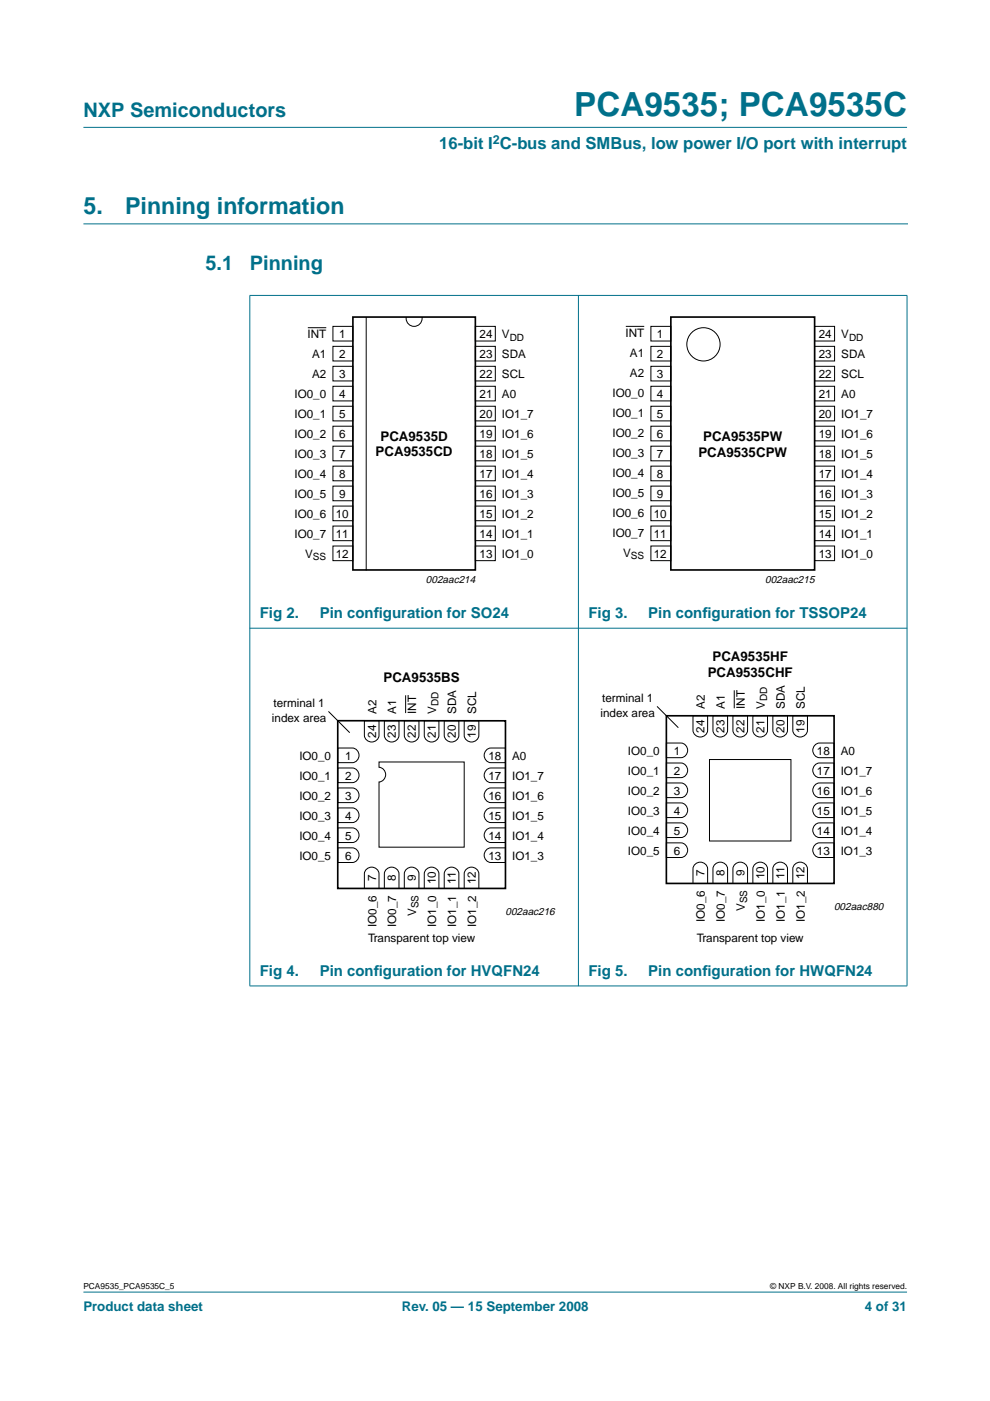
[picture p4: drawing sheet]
<svg xmlns="http://www.w3.org/2000/svg" width="210mm" height="297mm" viewBox="0 0 210 297" stroke-linecap="round" stroke-linejoin="round" font-family="sans-serif">
<g fill="#00708a" stroke="#00708a" stroke-width=".21">
<path d="M17.7 273.9h174.6z"/>
<path d="M17.7 27h174.6z"/>
<path d="M53 62.7v146.3z"/>
<path d="M122.6 62.6v146.5z"/>
<path d="M192.3 62.7v146.3z"/>
<path d="M52.9 62.6h139.5z"/>
<path d="M52.9 133.2h139.5z"/>
<path d="M52.9 209h139.5z"/>
</g>
<path d="M17.7 47.5h174.7" fill="none" stroke="#00708a" stroke-width=".21"/>
<g fill="none" stroke="#000" stroke-width=".21">
<path d="M65.3 69.5h3.9M70.6 69.2h4.2v3.1h-4.2zM70.6 73.4h4.2v3.1h-4.2zM70.6 77.7h4.2v3.1h-4.2zM77.6 67.2v53.7M86.1 67.2a1.71 1.71 0 0 0 1.7 2 1.71 1.71 0 0 0 1.7-2M100.8 77.7h4.2v3.1h-4.2zM100.8 69.2h4.2v3.1h-4.2zM100.8 73.4h4.2v3.1h-4.2zM132.7 69.2h3.9M138 69.2h4.2v3.1h-4.2zM138 73.4h4.2v3.1h-4.2z"/>
<path d="M138 77.7h4.2v3.1h-4.2zM172.7 77.7h4.2v3.1h-4.2zM172.7 69.2h4.2v3.1h-4.2zM172.7 73.4h4.2v3.1h-4.2zM70.6 81.9h4.2v3.1h-4.2zM70.6 86.1h4.2v3.1h-4.2zM70.6 90.4h4.2v3.1h-4.2zM70.6 94.6h4.2v3.1h-4.2zM70.6 98.8h4.2v3.1h-4.2zM100.8 94.6h4.2v3.1h-4.2zM100.8 98.8h4.2v3.1h-4.2zM100.8 86.1h4.2v3.1h-4.2z"/>
<path d="M100.8 90.4h4.2v3.1h-4.2zM100.8 81.9h4.2v3.1h-4.2zM138 81.9h4.2v3.1h-4.2zM138 86.1h4.2v3.1h-4.2zM138 90.4h4.2v3.1h-4.2zM138 94.6h4.2v3.1h-4.2zM138 98.8h4.2v3.1h-4.2zM172.7 94.6h4.2v3.1h-4.2zM172.7 98.8h4.2v3.1h-4.2zM172.7 86.1h4.2v3.1h-4.2zM172.7 90.4h4.2v3.1h-4.2zM172.7 81.9h4.2v3.1h-4.2z"/>
<path d="M70.6 103.1h4.2v3.1h-4.2zM70.6 107.3h4.2v3.1h-4.2zM70.6 111.5h4.2v3.1h-4.2zM70.6 115.8h4.2v3.1h-4.2zM100.8 111.5h4.2v3.1h-4.2zM100.8 115.8h4.2v3.1h-4.2zM100.8 103.1h4.2v3.1h-4.2zM100.8 107.3h4.2v3.1h-4.2zM138 103.1h4.2v3.1h-4.2zM138 107.3h4.2v3.1h-4.2zM138 111.5h4.2v3.1h-4.2zM138 115.8h4.2v3.1h-4.2z"/>
<path d="M172.7 111.5h4.2v3.1h-4.2zM172.7 115.8h4.2v3.1h-4.2zM172.7 103.1h4.2v3.1h-4.2zM172.7 107.3h4.2v3.1h-4.2zM69.6 150.8l4.6 4.5M71.6 158.6h3.1a1.56 1.56 0 0 1 1.4 1.5 1.56 1.56 0 0 1-1.4 1.6h-3.1zM77.3 152.8h3.1v3.1a1.56 1.56 0 0 1-1.6 1.4 1.56 1.56 0 0 1-1.5-1.4zM81.5 152.8h3.1v3.1a1.56 1.56 0 0 1-1.6 1.4 1.56 1.56 0 0 1-1.5-1.4zM85.7 152.8h3.1v3.1a1.56 1.56 0 0 1-1.5 1.4 1.56 1.56 0 0 1-1.6-1.4zM86 147.4v3.8M90 152.8h3.1v3.1a1.56 1.56 0 0 1-1.6 1.4 1.56 1.56 0 0 1-1.5-1.4zM94.2 152.8h3.1v3.1a1.56 1.56 0 0 1-1.6 1.4 1.56 1.56 0 0 1-1.5-1.4z"/>
<path d="M98.4 152.8h3.1v3.1a1.56 1.56 0 0 1-1.5 1.4 1.56 1.56 0 0 1-1.6-1.4zM103.2 158.9l.9-.3h3.1v3.1h-3.1a1.57 1.57 0 0 1-1.4-1.1 1.57 1.57 0 0 1 .5-1.7zM139.3 149.8l4.5 4.5M141.3 157.5h3.1a1.56 1.56 0 0 1 1.4 1.6 1.56 1.56 0 0 1-1.4 1.5h-3.1zM146.9 151.7h3.1v3.2a1.56 1.56 0 0 1-1.5 1.4 1.56 1.56 0 0 1-1.6-1.4zM151.2 151.7h3.1v3.2a1.56 1.56 0 0 1-1.6 1.4 1.56 1.56 0 0 1-1.5-1.4zM155.4 151.7h3.1v3.2a1.56 1.56 0 0 1-1.6 1.4 1.56 1.56 0 0 1-1.5-1.4zM155.7 146.4v3.8M159.6 151.7h3.1v3.2a1.56 1.56 0 0 1-1.5 1.4 1.56 1.56 0 0 1-1.6-1.4zM163.9 151.7h3.1v3.2a1.56 1.56 0 0 1-1.6 1.4 1.56 1.56 0 0 1-1.5-1.4zM168.1 151.7h3.1v3.2a1.56 1.56 0 0 1-1.6 1.4 1.56 1.56 0 0 1-1.5-1.4zM172.9 157.9l.8-.4h3.1v3.1h-3.1a1.57 1.57 0 0 1-1.3-1.1 1.57 1.57 0 0 1 .5-1.6z"/>
<path d="M71.6 179.8h3.1a1.56 1.56 0 0 1 1.4 1.5 1.56 1.56 0 0 1-1.4 1.6h-3.1zM71.6 175.5h3.1a1.56 1.56 0 0 1 1.4 1.6 1.56 1.56 0 0 1-1.4 1.5h-3.1zM71.6 171.3h3.1a1.56 1.56 0 0 1 1.4 1.5 1.56 1.56 0 0 1-1.4 1.6h-3.1zM71.6 167.1h3.1a1.56 1.56 0 0 1 1.4 1.5 1.56 1.56 0 0 1-1.4 1.6h-3.1zM71.6 162.8h3.1a1.56 1.56 0 0 1 1.4 1.6 1.56 1.56 0 0 1-1.4 1.5h-3.1zM80.4 161.6h18v18h-18v-13.8a1.56 1.56 0 0 0 1.4-1.6 1.56 1.56 0 0 0-1.4-1.5zM103.2 175.9l.9-.4h3.1v3.1h-3.1a1.57 1.57 0 0 1-1.4-1.1 1.57 1.57 0 0 1 .5-1.6zM103.2 171.6l.9-.3h3.1v3.1h-3.1a1.57 1.57 0 0 1-1.4-1.1 1.57 1.57 0 0 1 .5-1.7zM103.2 167.4l.9-.3h3.1v3.1h-3.1a1.57 1.57 0 0 1-1.4-1.1 1.57 1.57 0 0 1 .5-1.7zM103.2 163.2l.9-.4h3.1v3.1h-3.1a1.57 1.57 0 0 1-1.4-1.1 1.57 1.57 0 0 1 .5-1.6zM141.3 178.7h3.1a1.56 1.56 0 0 1 1.4 1.6 1.56 1.56 0 0 1-1.4 1.5h-3.1zM141.3 174.5h3.1a1.56 1.56 0 0 1 1.4 1.5 1.56 1.56 0 0 1-1.4 1.6h-3.1z"/>
<path d="M141.3 170.2h3.1a1.56 1.56 0 0 1 1.4 1.6 1.56 1.56 0 0 1-1.4 1.5h-3.1zM141.3 166h3.1a1.56 1.56 0 0 1 1.4 1.6 1.56 1.56 0 0 1-1.4 1.5h-3.1zM141.3 161.8h3.1a1.56 1.56 0 0 1 1.4 1.5 1.56 1.56 0 0 1-1.4 1.6h-3.1zM150.4 161h17.3v17.3h-17.3zM172.9 179l.8-.3h3.1v3.1h-3.1a1.57 1.57 0 0 1-1.3-1.1 1.57 1.57 0 0 1 .5-1.7zM172.9 174.8l.8-.3h3.1v3.1h-3.1a1.57 1.57 0 0 1-1.3-1.1 1.57 1.57 0 0 1 .5-1.7zM172.9 170.6l.8-.4h3.1v3.1h-3.1a1.57 1.57 0 0 1-1.3-1.1 1.57 1.57 0 0 1 .5-1.6zM172.9 166.3l.8-.3h3.1v3.1h-3.1a1.57 1.57 0 0 1-1.3-1.1 1.57 1.57 0 0 1 .5-1.7zM172.9 162.1l.8-.3h3.1v3.1h-3.1a1.57 1.57 0 0 1-1.3-1.1 1.57 1.57 0 0 1 .5-1.7zM77.6 184.4a1.57 1.57 0 0 1 1.6-.5 1.57 1.57 0 0 1 1.2 1.4v3.1h-3.1v-3.1zM81.8 184.4a1.57 1.57 0 0 1 1.7-.5 1.57 1.57 0 0 1 1.1 1.4v3.1h-3.1v-3.1zM86 184.4a1.57 1.57 0 0 1 1.7-.5 1.57 1.57 0 0 1 1.1 1.4v3.1h-3.1v-3.1z"/>
<path d="M90.3 184.4a1.57 1.57 0 0 1 1.6-.5 1.57 1.57 0 0 1 1.2 1.4v3.1h-3.1v-3.1zM94.5 184.4a1.57 1.57 0 0 1 1.7-.5 1.57 1.57 0 0 1 1.1 1.4v3.1h-3.1v-3.1zM98.7 184.4a1.57 1.57 0 0 1 1.7-.5 1.57 1.57 0 0 1 1.1 1.4v3.1h-3.1v-3.1zM103.2 180.1l.9-.3h3.1v3.1h-3.1a1.57 1.57 0 0 1-1.4-1.1 1.57 1.57 0 0 1 .5-1.7zM147.3 183.4a1.57 1.57 0 0 1 1.6-.5 1.57 1.57 0 0 1 1.1 1.3v3.1h-3.1v-3.1zM151.5 183.4a1.57 1.57 0 0 1 1.7-.5 1.57 1.57 0 0 1 1.1 1.3v3.1h-3.1v-3.1zM155.7 183.4a1.57 1.57 0 0 1 1.7-.5 1.57 1.57 0 0 1 1.1 1.3v3.1h-3.1v-3.1zM160 183.4a1.57 1.57 0 0 1 1.6-.5 1.57 1.57 0 0 1 1.1 1.3v3.1h-3.1v-3.1zM164.2 183.4a1.57 1.57 0 0 1 1.7-.5 1.57 1.57 0 0 1 1.1 1.3v3.1h-3.1v-3.1zM168.4 183.4a1.57 1.57 0 0 1 1.7-.5 1.57 1.57 0 0 1 1.1 1.3v3.1h-3.1v-3.1z"/>
<circle cx="149.2" cy="73" r="3.5"/>
</g>
<path d="M74.8 67.2h26v53.6h-26zM142.2 67.2h30.5v53.6h-30.5zM71.6 152.8h35.6v35.6h-35.6zM141.3 151.8h35.5v35.5h-35.5z" fill="none" stroke="#000" stroke-width=".35"/>
<text font-size="7.1" fill="#00708a" x="121.7" y="24.7">PCA9535; PCA9535C</text>
<g font-size="4.9" fill="#00708a">
<text x="17.7" y="45.5">5.</text>
<text x="26.5" y="45.5">Pinning information</text>
</g>
<g font-size="4.2" fill="#00708a">
<text x="17.7" y="24.9">NXP Semiconductors</text>
<text x="43.6" y="57.3">5.1</text>
<text x="53" y="57.3">Pinning</text>
</g>
<text font-size="3.5" fill="#00708a" x="93.1" y="31.6">16-bit I C-bus and SMBus, low power I/O port with interrupt</text>
<g font-size="3.2" fill="#00708a">
<text x="55.1" y="131.1">Fig 2.</text>
<text x="67.8" y="131.1">Pin conf</text>
<text x="79.3" y="131.1">iguration for SO24</text>
<text x="124.8" y="131.1">Fig 3.</text>
<text x="137.5" y="131.1">Pin conf</text>
<text x="148.9" y="131.1">iguration for TSSOP24</text>
<text x="55.1" y="206.9">Fig 4.</text>
<text x="67.8" y="206.9">Pin conf</text>
<text x="79.3" y="206.9">iguration for HVQFN24</text>
<text x="124.8" y="206.9">Fig 5.</text>
<text x="137.5" y="206.9">Pin conf</text>
<text x="148.9" y="206.9">iguration for HWQFN24</text>
</g>
<g font-size="2.8">
<text x="80.7" y="93.4">PCA9535D</text>
<text x="149.1" y="93.5">PCA9535PW</text>
<text x="79.6" y="96.7">PCA9535CD</text>
<text x="148.1" y="96.8">PCA9535CPW</text>
<text x="150" y="143.6">PCA9535CHF</text>
<text x="151.1" y="140.2">PCA9535HF</text>
<text x="81.3" y="144.6">PCA9535BS</text>
</g>
<g font-size="2.8" fill="#00708a">
<text x="17.7" y="278">Product data sheet</text>
<text x="85.2" y="278">Rev. 05 — 15 September 2008</text>
<text x="183.4" y="278">4 of 31</text>
</g>
<text font-size="2.6" fill="#00708a" x="104.5" y="30.5">2</text>
<g font-size="2.5">
<text x="65.2" y="71.7">INT</text>
<text x="71.9" y="71.7">1</text>
<text x="101.7" y="71.7">24</text>
<text x="106.4" y="71.7">V</text>
<text x="132.6" y="71.5">INT</text>
<text x="139.3" y="71.7">1</text>
<text x="173.6" y="71.7">24</text>
<text x="178.4" y="71.7">V</text>
<text x="66.2" y="76">A1</text>
<text x="71.9" y="75.9">2</text>
<text x="101.7" y="75.9">23</text>
<text x="106.4" y="76">SDA</text>
<text x="133.6" y="75.7">A1</text>
<text x="139.3" y="75.9">2</text>
<text x="173.6" y="75.9">23</text>
<text x="178.4" y="76">SDA</text>
<text x="66.2" y="80.2">A2</text>
<text x="71.9" y="80.1">3</text>
<text x="101.7" y="80.1">22</text>
<text x="106.4" y="80.2">SCL</text>
<text x="133.6" y="79.9">A2</text>
<text x="139.3" y="80.1">3</text>
<text x="173.6" y="80.1">22</text>
<text x="178.4" y="80.2">SCL</text>
<text x="62.4" y="84.4">IO0_0</text>
<text x="62.4" y="88.7">IO0_1</text>
<text x="71.9" y="84.4">4</text>
<text x="71.9" y="88.6">5</text>
<text x="101.7" y="88.6">20</text>
<text x="101.7" y="84.4">21</text>
<text x="106.4" y="84.4">A0</text>
<text x="106.4" y="88.7">IO1_7</text>
<text x="129.9" y="84.2">IO0_0</text>
<text x="129.9" y="88.4">IO0_1</text>
<text x="139.3" y="84.4">4</text>
<text x="139.3" y="88.6">5</text>
<text x="173.6" y="88.6">20</text>
<text x="173.6" y="84.4">21</text>
<text x="178.4" y="84.4">A0</text>
<text x="178.4" y="88.7">IO1_7</text>
<text x="62.4" y="92.9">IO0_2</text>
<text x="71.9" y="92.8">6</text>
<text x="101.7" y="92.8">19</text>
<text x="106.4" y="92.9">IO1_6</text>
<text x="129.9" y="92.6">IO0_2</text>
<text x="139.3" y="92.8">6</text>
<text x="173.6" y="92.8">19</text>
<text x="178.4" y="92.9">IO1_6</text>
<text x="62.4" y="97.1">IO0_3</text>
<text x="62.4" y="101.4">IO0_4</text>
<text x="71.9" y="97.1">7</text>
<text x="71.9" y="101.3">8</text>
<text x="101.7" y="97.1">18</text>
<text x="101.7" y="101.3">17</text>
<text x="106.4" y="97.1">IO1_5</text>
<text x="106.4" y="101.4">IO1_4</text>
<text x="129.9" y="96.9">IO0_3</text>
<text x="129.9" y="101.1">IO0_4</text>
<text x="139.3" y="97.1">7</text>
<text x="139.3" y="101.3">8</text>
<text x="173.6" y="97.1">18</text>
<text x="173.6" y="101.3">17</text>
<text x="178.4" y="97.1">IO1_5</text>
<text x="178.4" y="101.4">IO1_4</text>
<text x="62.4" y="105.6">IO0_5</text>
<text x="71.9" y="105.5">9</text>
<text x="101.7" y="105.5">16</text>
<text x="106.4" y="105.6">IO1_3</text>
<text x="129.9" y="105.3">IO0_5</text>
<text x="139.3" y="105.5">9</text>
<text x="173.6" y="105.5">16</text>
<text x="178.4" y="105.6">IO1_3</text>
<text x="62.4" y="109.8">IO0_6</text>
<text x="71.2" y="109.8">10</text>
<text x="101.7" y="109.8">15</text>
<text x="106.4" y="109.8">IO1_2</text>
<text x="129.9" y="109.6">IO0_6</text>
<text x="129.9" y="113.8">IO0_7</text>
<text x="138.6" y="109.8">10</text>
<text x="173.6" y="109.8">15</text>
<text x="178.4" y="109.8">IO1_2</text>
<text x="62.4" y="114.1">IO0_7</text>
<text x="64.7" y="118.3">V</text>
<text x="71.2" y="114">11</text>
<text x="71.2" y="118.2">12</text>
<text x="101.7" y="114">14</text>
<text x="101.7" y="118.2">13</text>
<text x="106.4" y="118.3">IO1_0</text>
<text x="106.4" y="114.1">IO1_1</text>
<text x="132.1" y="118">V</text>
<text x="138.6" y="114">11</text>
<text x="138.6" y="118.2">12</text>
<text x="173.6" y="114">14</text>
<text x="173.6" y="118.2">13</text>
<text x="178.4" y="114.1">IO1_1</text>
<text x="178.4" y="118.3">IO1_0</text>
<text x="58" y="150">terminal 1</text>
<text x="127.7" y="148.9">terminal 1</text>
<text x="57.7" y="153">index area</text>
<text x="79.8" y="151.4" transform="rotate(-90 79.8 151.4)">A2</text>
<text x="84" y="151.4" transform="rotate(-90 84 151.4)">A1</text>
<text x="88.3" y="151.4" transform="rotate(-90 88.3 151.4)">INT</text>
<text x="92.5" y="151.4" transform="rotate(-90 92.5 151.4)">V</text>
<text x="96.7" y="151.4" transform="rotate(-90 96.7 151.4)">SDA</text>
<text x="101" y="151.4" transform="rotate(-90 101 151.4)">SCL</text>
<text x="127.3" y="151.9">index area</text>
<text x="149.4" y="155.4" transform="rotate(-90 149.4 155.4)">24</text>
<text x="149.5" y="150.3" transform="rotate(-90 149.5 150.3)">A2</text>
<text x="153.6" y="155.4" transform="rotate(-90 153.6 155.4)">23</text>
<text x="153.7" y="150.3" transform="rotate(-90 153.7 150.3)">A1</text>
<text x="157.9" y="155.4" transform="rotate(-90 157.9 155.4)">22</text>
<text x="157.9" y="150.3" transform="rotate(-90 157.9 150.3)">INT</text>
<text x="162.1" y="155.4" transform="rotate(-90 162.1 155.4)">21</text>
<text x="162.2" y="150.3" transform="rotate(-90 162.2 150.3)">V</text>
<text x="166.3" y="155.4" transform="rotate(-90 166.3 155.4)">20</text>
<text x="166.4" y="150.3" transform="rotate(-90 166.4 150.3)">SDA</text>
<text x="170.6" y="155.4" transform="rotate(-90 170.6 155.4)">19</text>
<text x="170.6" y="150.3" transform="rotate(-90 170.6 150.3)">SCL</text>
<text x="63.5" y="161.1">IO0_0</text>
<text x="73.2" y="161.1">1</text>
<text x="79.7" y="156.4" transform="rotate(-90 79.7 156.4)">24</text>
<text x="84" y="156.4" transform="rotate(-90 84 156.4)">23</text>
<text x="88.2" y="156.4" transform="rotate(-90 88.2 156.4)">22</text>
<text x="92.4" y="156.4" transform="rotate(-90 92.4 156.4)">21</text>
<text x="96.7" y="156.4" transform="rotate(-90 96.7 156.4)">20</text>
<text x="100.9" y="156.4" transform="rotate(-90 100.9 156.4)">19</text>
<text x="103.5" y="161.1">18</text>
<text x="108.6" y="161.1">A0</text>
<text x="133.1" y="160.1">IO0_0</text>
<text x="142.9" y="160">1</text>
<text x="173.2" y="160">18</text>
<text x="178.3" y="160.1">A0</text>
<text x="63.5" y="165.4">IO0_1</text>
<text x="73.2" y="165.3">2</text>
<text x="103.5" y="165.3">17</text>
<text x="108.6" y="165.4">IO1_7</text>
<text x="133.1" y="164.3">IO0_1</text>
<text x="142.9" y="164.2">2</text>
<text x="173.2" y="164.2">17</text>
<text x="178.3" y="164.3">IO1_7</text>
<text x="63.5" y="173.8">IO0_3</text>
<text x="63.5" y="169.6">IO0_2</text>
<text x="73.2" y="173.8">4</text>
<text x="73.2" y="169.5">3</text>
<text x="103.5" y="173.8">15</text>
<text x="103.5" y="169.5">16</text>
<text x="108.6" y="173.8">IO1_5</text>
<text x="108.6" y="169.6">IO1_6</text>
<text x="133.1" y="172.8">IO0_3</text>
<text x="133.1" y="168.5">IO0_2</text>
<text x="142.9" y="172.7">4</text>
<text x="142.9" y="168.5">3</text>
<text x="173.2" y="172.7">15</text>
<text x="173.2" y="168.5">16</text>
<text x="178.3" y="172.8">IO1_5</text>
<text x="178.3" y="168.5">IO1_6</text>
<text x="63.5" y="178.1">IO0_4</text>
<text x="73.2" y="178">5</text>
<text x="103.5" y="178">14</text>
<text x="108.6" y="178.1">IO1_4</text>
<text x="133.1" y="177">IO0_4</text>
<text x="142.9" y="176.9">5</text>
<text x="173.2" y="176.9">14</text>
<text x="178.3" y="177">IO1_4</text>
<text x="63.5" y="182.3">IO0_5</text>
<text x="73.2" y="182.2">6</text>
<text x="103.5" y="182.2">13</text>
<text x="108.6" y="182.3">IO1_3</text>
<text x="133.1" y="181.2">IO0_5</text>
<text x="142.9" y="181.2">6</text>
<text x="149.4" y="185.7" transform="rotate(-90 149.4 185.7)">7</text>
<text x="153.6" y="185.7" transform="rotate(-90 153.6 185.7)">8</text>
<text x="157.9" y="185.7" transform="rotate(-90 157.9 185.7)">9</text>
<text x="173.2" y="181.2">13</text>
<text x="178.3" y="181.2">IO1_3</text>
<text x="79.7" y="186.8" transform="rotate(-90 79.7 186.8)">7</text>
<text x="84" y="186.8" transform="rotate(-90 84 186.8)">8</text>
<text x="88.2" y="186.8" transform="rotate(-90 88.2 186.8)">9</text>
<text x="92.4" y="187.5" transform="rotate(-90 92.4 187.5)">10</text>
<text x="96.7" y="187.5" transform="rotate(-90 96.7 187.5)">11</text>
<text x="100.9" y="187.5" transform="rotate(-90 100.9 187.5)">12</text>
<text x="162.1" y="186.4" transform="rotate(-90 162.1 186.4)">10</text>
<text x="166.3" y="186.4" transform="rotate(-90 166.3 186.4)">11</text>
<text x="170.6" y="186.4" transform="rotate(-90 170.6 186.4)">12</text>
<text x="79.8" y="196.5" transform="rotate(-90 79.8 196.5)">IO0_6</text>
<text x="84" y="196.5" transform="rotate(-90 84 196.5)">IO0_7</text>
<text x="88.3" y="194.3" transform="rotate(-90 88.3 194.3)">V</text>
<text x="92.5" y="196.5" transform="rotate(-90 92.5 196.5)">IO1_0</text>
<text x="96.7" y="196.5" transform="rotate(-90 96.7 196.5)">IO1_1</text>
<text x="101" y="196.5" transform="rotate(-90 101 196.5)">IO1_2</text>
<text x="149.5" y="195.5" transform="rotate(-90 149.5 195.5)">IO0_6</text>
<text x="153.7" y="195.5" transform="rotate(-90 153.7 195.5)">IO0_7</text>
<text x="157.9" y="193.2" transform="rotate(-90 157.9 193.2)">V</text>
<text x="162.2" y="195.5" transform="rotate(-90 162.2 195.5)">IO1_0</text>
<text x="166.4" y="195.5" transform="rotate(-90 166.4 195.5)">IO1_1</text>
<text x="170.6" y="195.5" transform="rotate(-90 170.6 195.5)">IO1_2</text>
<text x="78" y="199.7">Transparent top view</text>
<text x="147.7" y="199.7">Transparent top view</text>
</g>
<g font-size="2.2">
<text x="90.3" y="123.7">002aac214</text>
<text x="162.2" y="123.7">002aac215</text>
<text x="107.2" y="194">002aac216</text>
<text x="176.8" y="193">002aac880</text>
</g>
<g font-size="2.1">
<text x="108.1" y="72.2">DD</text>
<text x="180" y="72.2">DD</text>
<text x="66.4" y="118.8">SS</text>
<text x="133.8" y="118.5">SS</text>
<text x="93" y="149.7" transform="rotate(-90 93 149.7)">DD</text>
<text x="162.7" y="148.7" transform="rotate(-90 162.7 148.7)">DD</text>
<text x="158.4" y="191.6" transform="rotate(-90 158.4 191.6)">SS</text>
<text x="88.8" y="192.6" transform="rotate(-90 88.8 192.6)">SS</text>
</g>
<g font-size="1.8">
<text x="17.7" y="273.4">PCA9535_PCA9535C_5</text>
<text x="163.3" y="273.4">© NXP B.V. 2008. All rights reserved.</text>
</g>
</svg>
